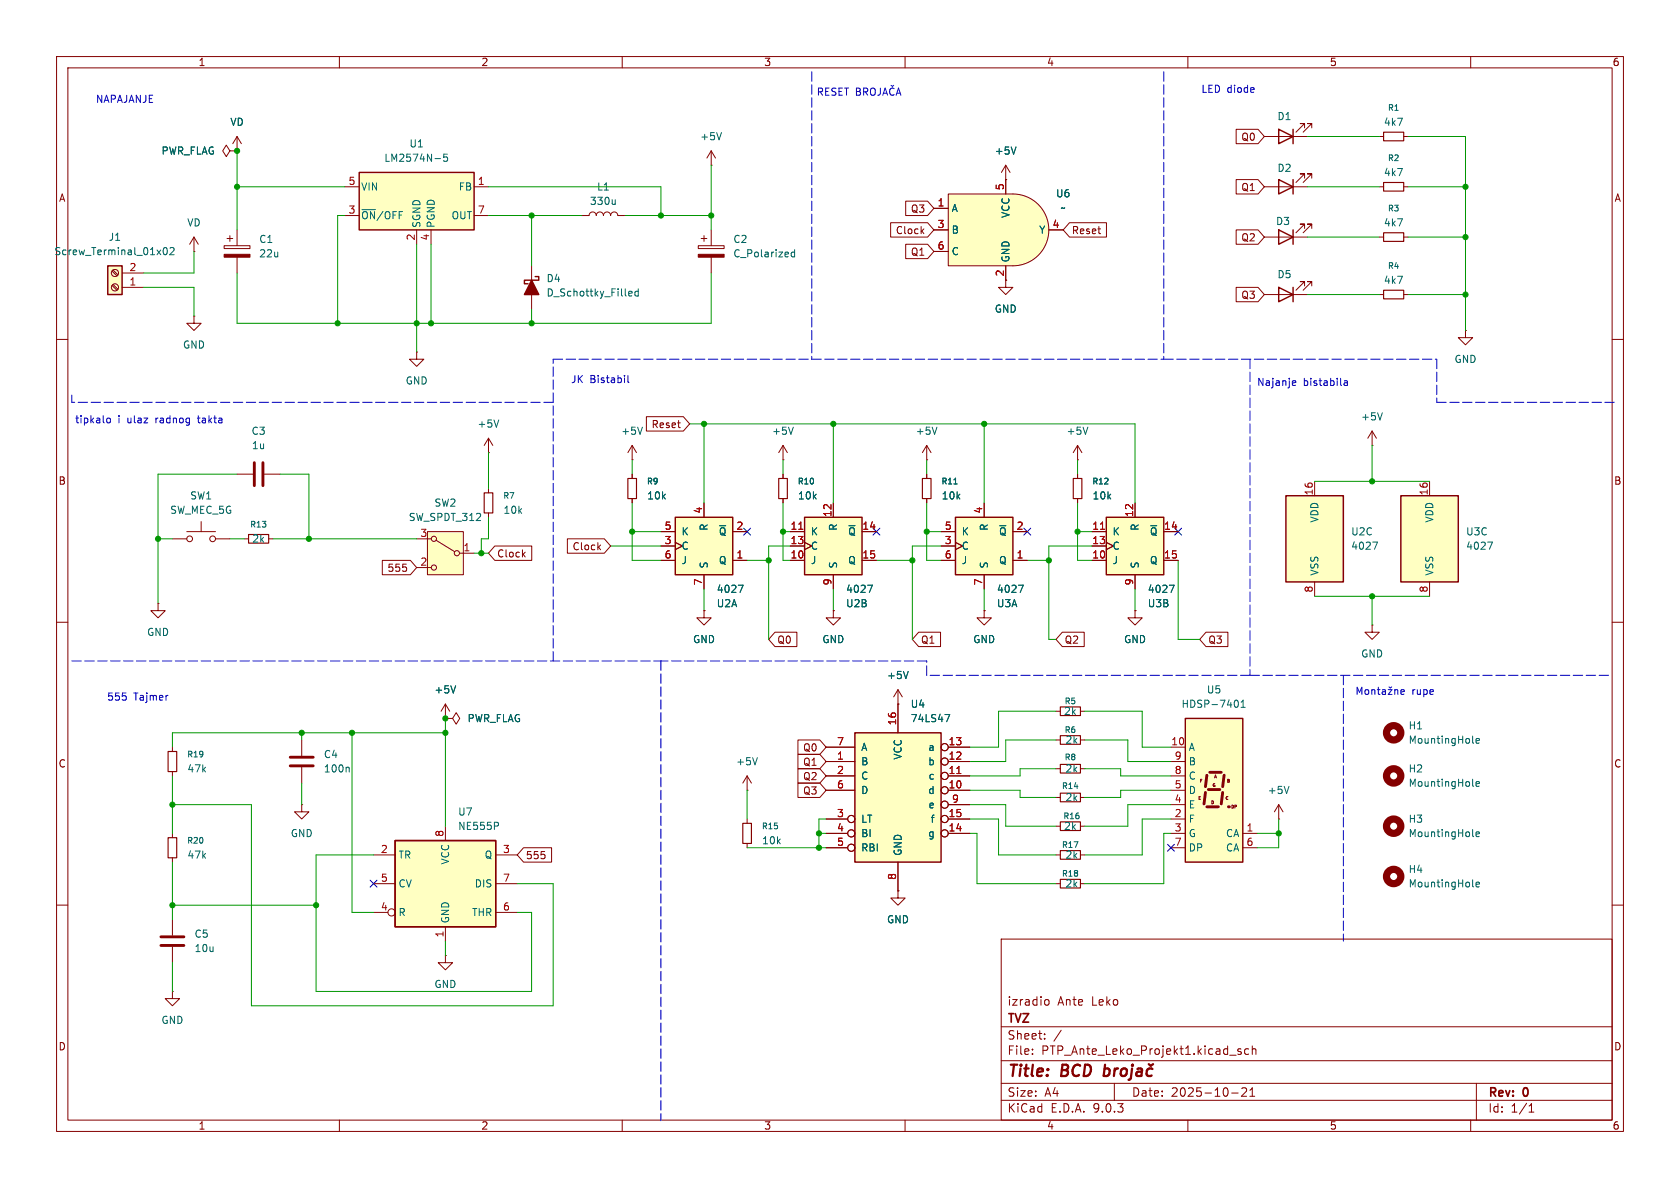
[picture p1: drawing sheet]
<svg xmlns="http://www.w3.org/2000/svg" width="297mm" height="210mm" viewBox="0 0 297 210" stroke-linecap="round" stroke-linejoin="round" font-family="sans-serif">
<g fill="none" stroke="#840000" stroke-width=".18">
<path d="M10 10h277v190h-277zM12 12h273v186h-273zM60 10v2M110 10v2M160 10v2M210 10v2M260 10v2M10 60h2M190.5 78.7l-.8 1.3M190.5 78.7l.8 1.3M190.5 78.7v2.6M285 60h2"/>
<path d="M190.5 81.3h.1M10 110h2M242.6 110.5v1.3h1.2l-1.2 1.2-1.3-1.2h1.3M242.6 110.5h.1M285 110h2M186.7 125.7h.8M191 125.7h.8M10 160h2M177 166h108v32h-108zM184.7 176.8l.5-.1 .3 .3v.4l-.2 .2-.3 .1-.3-.1M285 160h2M60 198v2"/>
<path d="M110 198v2M160 198v2M177 194.5h108M177 191.5h108M177 187.5h108M177 181.5h108M182.5 186.3v.1M182.5 185.5v.1M184.7 183.6v.1M184.7 182.8v.1M187.6 182.1l-1.3 2M197 191.5v3"/>
<path d="M210 198v2M217.7 193.2h1.2M219.4 185.5l-.4-.1-.2 .2 .1 .2 .5 .2v.3h-.6M219.5 192.4l.6-.1 .2 .1 .1 .3-.9 1.1h.9M220.7 185.5l-.4-.1-.3 .3v.4l.2 .2h.5M221 193.8h.8M221 192.7l.4-.4v1.5M221.4 184.9v1.5M221.4 185.5l.2-.1 .4 .1v.9M260 198v2M261 191.5v6.5M270.3 196.6h.9"/>
<path d="M270.3 195.5l.4-.4v1.5"/>
</g>
<g fill="none" stroke="#840000" stroke-width=".4">
<path d="M195.3 189l.2-.1 .5 .1 .2 .3-.1 .5a.66 .66 0 0 1-1 .3M195.4 188.2l-.3 2M197.1 188.9l-.2 1.3M197.7 188.9l-.4 .1-.3 .3M198.3 189.1a.52 .52 0 0 1 .5-.2 .52 .52 0 0 1 .4 .4v.5a.55 .55 0 0 1-.6 .4 .55 .55 0 0 1-.5-.4zM200.1 188.9l-.2 1.7-.1 .2-.3 .1M200.2 188.2v.2M200.2 188.2l-.1 .1 .1 .1M200.2 188.2l.1 .1-.1 .1M201.1 189l.2-.1 .5 .1v1.2M201.9 189.4h-.7a.4 .4 0 0 0-.3 .4 .4 .4 0 0 0 .2 .4l.7-.1M203.1 188.1l.3 .3 .4-.3"/>
<path d="M203.7 189a.66 .66 0 0 0-.9 .3l-.1 .5 .1 .3 .2 .1 .6-.1"/>
</g>
<path d="M187.5 125h3.5v1.5h-3.5z" fill="none" stroke="#840000" stroke-width=".2"/>
<path d="M192.3 75.5l-.4 1.3" fill="none" stroke="#006464" stroke-width=".18"/>
<path d="M168.9 91.4h10.2v10.2h-10.2z" fill="#ffffc2"/>
<path d="M168.9 91.4h10.2v10.2h-10.2z" fill="none" stroke="#840000" stroke-width=".25"/>
<g fill="none" stroke="#840000" stroke-width=".18">
<path d="M125.7 29.2h.1M125.7 26.7l-.7 1.2M125.7 26.7l.8 1.2M125.7 26.7v2.5M259.1 58.4v1.3h1.2l-1.2 1.3-1.3-1.3h1.3M259.1 58.4h.1M111.8 78.7l-.8 1.3M111.8 78.7l.7 1.3M111.8 78.7v2.6M111.8 81.3h.1M111.8 83.8v.8M111.8 88.1v.8"/>
<path d="M166.4 99.1h2.5M166.4 96.5h2.5M166.4 94h2.5M168.9 95.9l1.3 .6-1.3 .7M174 88.9v2.5M179.1 99.1h2.5M179.1 94h2.5M174 101.6v2.5"/>
</g>
<path d="M127.5 23.4l-.4 1.3M113.6 75.5l-.4 1.3M180.1 103.4h.8l-.5 1.3" fill="none" stroke="#006464" stroke-width=".18"/>
<path d="M111 84.6h1.5v3.5h-1.5z" fill="none" stroke="#840000" stroke-width=".2"/>
<path d="M227.3 87.6h10.2v15.3h-10.2z" fill="#ffffc2"/>
<path d="M227.3 87.6h10.2v15.3h-10.2z" fill="none" stroke="#840000" stroke-width=".25"/>
<path d="M242.6 78.7h.1M242.6 76.2l-.8 1.3M242.6 76.2l.7 1.3M242.6 76.2v2.5M86.4 86.4v.7M86.4 90.7v.7M232.4 85.1v2.5M232.4 102.9v2.5" fill="none" stroke="#840000" stroke-width=".18"/>
<path d="M244.4 73l-.4 1.2M242.7 95.8h.8l-.5 1.3" fill="none" stroke="#006464" stroke-width=".18"/>
<path d="M85.6 87.1h1.5v3.6h-1.5z" fill="none" stroke="#840000" stroke-width=".2"/>
<path d="M247.6 87.6h10.2v15.3h-10.2z" fill="#ffffc2"/>
<path d="M226.1 50.8l2.5 1.3-2.5 1.2zM226.1 40.6l2.5 1.3-2.5 1.3zM228.6 40.6v2.6M228.6 50.8v2.5M247.6 87.6h10.2v15.3h-10.2z" fill="none" stroke="#840000" stroke-width=".25"/>
<g fill="none" stroke="#840000" stroke-width=".18">
<path d="M41.9 26.7h.1M41.9 24.1l-.8 1.3M41.9 24.1l.8 1.3M41.9 24.1v2.6M223.5 41.9h7.6M223.5 52.1h7.6M230.6 50.5v-.7h-.7h.7l-1.5 1.5M230.6 40.4v-.8h-.7h.7l-1.5 1.5M231.9 50.5v-.7h-.8h.8l-1.5 1.5M231.9 40.4v-.8h-.8h.8l-1.5 1.5M243.8 41.9h.8M243.8 52.1h.8"/>
<path d="M248.2 41.9h.7M248.2 52.1h.7M138.4 78.7l-.7 1.3M138.4 78.7l.8 1.3M138.4 78.7v2.6M138.4 81.3h.1M138.4 83.8v.8M138.4 88.1v.8M252.7 85.1v2.5M27.9 106.7v1.3h1.3l-1.3 1.2-1.2-1.2h1.2M27.9 106.7h.1M200.7 108v1.2h1.2l-1.2 1.3-1.3-1.3h1.3"/>
<path d="M200.7 108h.1M252.7 102.9v2.5M30.5 132.1v.7M30.5 136.4v.8M53.3 130.8v2.8M53.3 135.6v2.8M53.3 142.2v1.3h1.3l-1.3 1.3-1.2-1.3h1.2M53.3 142.2h.1M30.5 175.3v1.2h1.2l-1.2 1.3-1.3-1.3h1.3M30.5 175.3h.1M30.5 162.6v2.8M30.5 167.4v2.8"/>
<path d="M78.7 168.9v1.3h1.3l-1.3 1.3-1.2-1.3h1.2M78.7 168.9h.1"/>
</g>
<path d="M140.2 75.5l-.4 1.3M263 95.8h.8l-.5 1.3M61.6 135.6l.1 .2v.7M260.3 131.2l.2 .2M260.3 138.8l.2 .2M260.9 131l.6-.2v-.2l-.4-.1-.2 .2 .1 .6h.5M260.9 138.6l.6-.1v-.3h-.4l-.2 .1 .1 .6h.5M260.3 156.6l.2 .2M260.3 147.7l.2 .2M260.9 156.4l.6-.2v-.2l-.4-.1-.2 .2 .1 .6h.5M260.9 147.5l.6-.1v-.3h-.4l-.2 .1 .1 .6h.5" fill="none" stroke="#006464" stroke-width=".18"/>
<g fill="none" stroke="#840000" stroke-width="1.3">
<circle cx="246.4" cy="137.2" r="1.27"/>
<circle cx="246.4" cy="129.5" r="1.27"/>
<circle cx="246.4" cy="154.9" r="1.27"/>
<circle cx="246.4" cy="146" r="1.27"/>
</g>
<path d="M244.6 41.1h3.6v1.6h-3.6zM244.6 51.3h3.6v1.5h-3.6zM137.7 84.6h1.5v3.5h-1.5zM29.7 132.8h1.5v3.6h-1.5z" fill="none" stroke="#840000" stroke-width=".2"/>
<path d="M51.3 133.9h4.1M51.3 135.4h4.1M28.4 165.6h4.1M28.4 167.1h4.1" fill="none" stroke="#840000" stroke-width=".51"/>
<path d="M69.8 148.6h17.8v15.2h-17.8z" fill="#ffffc2"/>
<path d="M226.1 22.9l2.5 1.2-2.5 1.3zM226.1 31.8l2.5 1.2-2.5 1.3zM228.6 22.9v2.5M228.6 31.8v2.5M69.8 148.6h17.8v15.2h-17.8z" fill="none" stroke="#840000" stroke-width=".25"/>
<g fill="none" stroke="#840000" stroke-width=".18">
<path d="M223.5 24.1h7.6M223.5 33h7.6M230.6 22.6v-.8h-.7h.7l-1.5 1.6M230.6 31.5v-.8h-.7h.7l-1.5 1.6M231.9 22.6v-.8h-.8h.8l-1.5 1.6M231.9 31.5v-.8h-.8h.8l-1.5 1.6M243.8 24.1h.8M243.8 33h.8M248.2 24.1h.7M248.2 33h.7M43.2 95.3h.7M47.5 95.3h.8"/>
<path d="M163.8 83.8v.8M163.8 88.1v.8M174 108v1.2h1.3l-1.3 1.3-1.3-1.3h1.3M174 108h.1M158.7 124.5h.1M158.7 121.9l-.7 1.3M158.7 121.9l.8 1.3M158.7 121.9v2.6M66 151.1h3.8M66 156.2h3.8M78.7 146.1v2.5M87.6 151.1h3.8"/>
<path d="M87.6 156.2h3.8M186.7 151.1h.8M186.7 156.2h.8M186.7 146.1h.8M186.7 141h.8M191 151.1h.8M191 156.2h.8M191 146.1h.8M191 141h.8M66 161.3h2.6M78.7 163.8v2.6M87.6 161.3h3.8"/>
<circle cx="69.2" cy="161.3" r=".63"/>
</g>
<path d="M168.6 85.6h.6M160.6 118.7l-.5 1.3M88 145.4l.1 .2-.1 .4" fill="none" stroke="#006464" stroke-width=".18"/>
<path d="M244.6 23.4h3.6v1.5h-3.6zM244.6 32.3h3.6v1.5h-3.6zM43.9 94.5h3.6v1.5h-3.6zM163.1 84.6h1.5v3.5h-1.5zM187.5 145.3h3.5v1.5h-3.5zM187.5 150.4h3.5v1.5h-3.5zM187.5 155.4h3.5v1.6h-3.5zM187.5 140.2h3.5v1.5h-3.5z" fill="none" stroke="#840000" stroke-width=".2"/>
<path d="M142.2 91.4h10.2v10.2h-10.2z" fill="#ffffc2"/>
<path d="M142.2 91.4h10.2v10.2h-10.2z" fill="none" stroke="#840000" stroke-width=".25"/>
<g fill="none" stroke="#840000" stroke-width=".18">
<path d="M86.4 77.5l-.8 1.2M86.4 77.5l.7 1.2M86.4 77.5v2.5M86.4 80h.1M139.7 99.1h2.5M139.7 96.5h2.5M139.7 94h2.5M142.2 95.9l1.3 .6-1.3 .7M147.3 88.9v2.5M152.4 99.1h2.5M152.4 94h2.5M147.3 101.6v2.5"/>
<path d="M226.1 144.8h.1M226.1 142.2l-.8 1.3M226.1 142.2l.7 1.3M226.1 142.2v2.6"/>
</g>
<path d="M141.2 93.6h.7" fill="none" stroke="#a90000" stroke-width=".18"/>
<path d="M88.2 74.2l-.4 1.3M153.4 103.4h.8l-.5 1.3M227.9 139l-.4 1.3" fill="none" stroke="#006464" stroke-width=".18"/>
<path d="M209.5 127h10.2v25.4h-10.2z" fill="#ffffc2"/>
<path d="M209.5 127h10.2v25.4h-10.2z" fill="none" stroke="#840000" stroke-width=".25"/>
<path d="M213.4 137l-.3 2.1M213.6 139.6h2M213.9 136.5h2M216.4 137l-.2 2.1M213.1 140.1l-.2 2M213.4 142.6h2M216.2 140.1l-.3 2" fill="none" stroke="#840000" stroke-width=".51"/>
<circle cx="217.2" cy="142.6" r=".25" fill="#840000"/>
<g fill="none" stroke="#840000" stroke-width=".18">
<path d="M40.6 26.7l-.6-1-.6 1 .6 1 .6-1h1.3M41.9 26.7h.1M207 132.1h2.5M207 134.6h2.5M207 137.2h2.5M207 139.7h2.5M212.5 137.8h-.3v.5M214.7 137.5l.2-.5 .2 .5M217.3 137.8h-.3v.5M207 142.2h2.5M207 144.8h2.5M207 147.3h2.5"/>
<path d="M207 149.9h2.5M212.2 140.8h-.2v.5M214.4 141.6h-.2v.5M218 142.4l-.2-.1v.5M218.5 142.4l-.2-.1v.5M219.7 147.3h2.5M219.7 149.9h2.5"/>
</g>
<path d="M218.4 123.8h.1a.68 .68 0 0 1 .4 .6 .68 .68 0 0 1-.4 .6h-.1M219.4 125h.7M219.4 124.1l.4-.3v1.2" fill="none" stroke="#006464" stroke-width=".18"/>
<path d="M195.6 91.4h10.1v10.2h-10.1z" fill="#ffffc2"/>
<path d="M195.6 91.4h10.1v10.2h-10.1z" fill="none" stroke="#840000" stroke-width=".25"/>
<g fill="none" stroke="#840000" stroke-width=".18">
<path d="M41.9 83.8h2.8M46.7 83.8h2.8M190.5 83.8v.8M190.5 88.1v.8M193 99.1h2.6M193 96.5h2.6M193 94h2.6M195.6 95.9l1.2 .6-1.2 .7M200.7 88.9v2.5M205.7 99.1h2.6M205.7 94h2.6M147.3 108v1.2h1.3l-1.3 1.3-1.3-1.3h1.3"/>
<path d="M147.3 108h.1M200.7 101.6v2.5M158.7 157.5v1.3h1.3l-1.3 1.2-1.2-1.2h1.2M158.7 157.5h.1"/>
</g>
<path d="M194.6 93.6h.7" fill="none" stroke="#a90000" stroke-width=".18"/>
<path d="M206.7 103.4h.9l-.6 1.3" fill="none" stroke="#006464" stroke-width=".18"/>
<path d="M189.7 84.6h1.6v3.5h-1.6z" fill="none" stroke="#840000" stroke-width=".2"/>
<path d="M45 81.8v4.1M46.5 81.8v4.1" fill="none" stroke="#840000" stroke-width=".51"/>
<path d="M151.1 129.5h15.3v22.9h-15.3z" fill="#ffffc2"/>
<path d="M94.6 48.9h.6v.6h-2.5v.7h.6M151.1 129.5h15.3v22.9h-15.3z" fill="none" stroke="#840000" stroke-width=".25"/>
<g fill="none" stroke="#840000" stroke-width=".18">
<path d="M102.9 38.1h1.2a.64 .64 0 0 1 .7-.6 .64 .64 0 0 1 .6 .6 .64 .64 0 0 1 .6-.6 .64 .64 0 0 1 .7 .6 .64 .64 0 0 1 .6-.6 .64 .64 0 0 1 .6 .6 .64 .64 0 0 1 .7-.6 .64 .64 0 0 1 .6 .6h1.3M94 47v7.6M123.4 43.4h4.6v.5h-4.6zM124 42.2h1M124.5 41.7v1M125.7 40.6v2.8M125.7 45.5v2.8M163.8 78.7l-.7 1.3M163.8 78.7l.8 1.3M163.8 78.7v2.6M30.5 95.3h2.5M33 94h5.1"/>
<path d="M35.6 92.2v1.8M38.1 95.3h2.5M163.8 81.3h.1M146 132.1h5.1M146 134.6h5.1M146 137.2h5.1M146 139.7h5.1M158.7 124.5v5M167.6 132.1h3.8M167.6 134.6h3.8M167.6 137.2h3.8M167.6 139.7h3.8"/>
<path d="M146 144.8h3.9M146 147.3h3.9M146 149.9h3.9M158.7 152.4v5.1M167.6 144.8h3.8M167.6 147.3h3.8M167.6 142.2h3.8"/>
<circle cx="33.5" cy="95.3" r=".51"/>
<circle cx="37.6" cy="95.3" r=".51"/>
<circle cx="167" cy="139.7" r=".63"/>
<circle cx="167" cy="134.6" r=".63"/>
<circle cx="167" cy="132.1" r=".63"/>
<circle cx="167" cy="137.2" r=".63"/>
<circle cx="150.5" cy="144.8" r=".63"/>
<circle cx="150.5" cy="147.3" r=".63"/>
<circle cx="150.5" cy="149.9" r=".63"/>
<circle cx="167" cy="142.2" r=".63"/>
<circle cx="167" cy="147.3" r=".63"/>
<circle cx="167" cy="144.8" r=".63"/>
</g>
<path d="M169.2 136.7h.7" fill="none" stroke="#a90000" stroke-width=".18"/>
<path d="M108.8 35.3v.8M108.8 36l-.2 .1M111.2 52.3h.5M111.2 51.5h.4l.1 .3-.6 .1M112.8 51.5h-.3l-.3 .2 .2 .6h.4M112.8 51.1v1.2M140.5 44.1v1.3M140.5 44.6h-.4l-.2 .2 .1 .6h.5M165.6 75.5l-.4 1.3M167.1 126.3h.8l-.5 1.3" fill="none" stroke="#006464" stroke-width=".18"/>
<path d="M123.4 45h4.6v.5h-4.6z" fill="#840000" stroke="#840000" stroke-width=".18"/>
<path d="M94 49.5l1.2 2.6h-2.5z" fill="#840000" stroke="#840000" stroke-width=".25"/>
<path d="M167.6 34.3h11.5v12.7h-11.5z" fill="#ffffc2"/>
<path d="M179.1 34.3a6.3 6.3 0 0 1 6.3 6.3 6.3 6.3 0 0 1-6.3 6.4z" fill="#ffffc2" stroke="#ffffc2" stroke-width=".18"/>
<g fill="none" stroke="#840000" stroke-width=".18">
<path d="M165.1 36.8h2.5M167.6 34.3h11.5a6.3 6.3 0 0 1 6.3 6.3 6.3 6.3 0 0 1-6.3 6.4h-11.5zM177.8 31.8h.1M177.8 29.2v5.1M177.8 29.2l-.8 1.3M177.8 29.2l.8 1.3M165.1 40.6h2.5M165.1 44.5h2.5M177.8 47v3.8h1.3l-1.3 1.3-1.3-1.3h1.3M185.4 40.6h2.6M186.7 135.9h.8M186.7 130.8h.8"/>
<path d="M191 135.9h.8M191 130.8h.8"/>
</g>
<path d="M179.6 26l-.4 1.2" fill="none" stroke="#006464" stroke-width=".18"/>
<path d="M187.5 135.1h3.5v1.6h-3.5zM187.5 130h3.5v1.6h-3.5z" fill="none" stroke="#840000" stroke-width=".2"/>
<path d="M19 47h2.6v5.1h-2.6z" fill="#ffffc2"/>
<path d="M19 47h2.6v5.1h-2.6z" fill="none" stroke="#840000" stroke-width=".25"/>
<g fill="none" stroke="#840000" stroke-width=".18">
<path d="M19.8 50.5l.9 .8M19.8 47.9l.9 .9M20 50.3l.9 .8M20 47.8l.9 .8M21.6 50.8h3.8M21.6 48.3h3.8M34.3 55.9v1.3h1.3l-1.3 1.2-1.3-1.2h1.3M34.3 55.9h.1M34.3 44.5h.1M34.3 41.9l-.8 1.3M34.3 41.9l.8 1.3M34.3 41.9v2.6"/>
<path d="M39.6 43.4h4.6v.5h-4.6zM40.1 42.2h1M40.6 41.7v1M41.9 40.6v2.8M41.9 45.5v2.8M73.7 62.2v1.3h1.2l-1.2 1.3-1.3-1.3h1.3M73.7 62.2h.1"/>
<circle cx="20.3" cy="50.8" r=".63"/>
<circle cx="20.3" cy="48.3" r=".63"/>
</g>
<path d="M29 43.9l.1-.1a.68 .68 0 0 1 .5 .6 .68 .68 0 0 1-.5 .6l-.1-.1-.2-.4zM30.1 43.9l.4-.1 .3 .3-.8 .9h.8" fill="none" stroke="#006464" stroke-width=".18"/>
<path d="M39.6 45h4.6v.5h-4.6z" fill="#840000" stroke="#840000" stroke-width=".18"/>
<path d="M63.5 30.5h20.3v10.1h-20.3z" fill="#ffffc2"/>
<path d="M63.5 30.5h20.3v10.1h-20.3z" fill="none" stroke="#840000" stroke-width=".25"/>
<g fill="none" stroke="#840000" stroke-width=".18">
<path d="M61 33h2.5M61 38.1h2.5M83.8 33h2.6M83.8 38.1h2.6M73.7 40.6v2.6M76.2 40.6v2.6M124.5 108v1.2h1.2l-1.2 1.3-1.3-1.3h1.3M124.5 108h.1M78.7 127h1.3l.6-1 .7 1-.7 1-.6-1M78.7 127h.1M78.7 124.5l-.7 1.2M78.7 124.5l.8 1.2"/>
<path d="M78.7 124.5v2.5M132.1 144.8v.7M132.1 149.1v.8"/>
</g>
<path d="M76.9 28h1M79.1 27.2h-.6l-.1 .7 .2-.2 .4 .1 .1 .2v.4l-.2 .1-.5-.1M80.6 121.2l-.5 1.3" fill="none" stroke="#006464" stroke-width=".18"/>
<path d="M131.3 145.5h1.5v3.6h-1.5z" fill="none" stroke="#840000" stroke-width=".2"/>
<path d="M119.4 91.4h10.1v10.2h-10.1z" fill="#ffffc2"/>
<path d="M119.4 91.4h10.1v10.2h-10.1z" fill="none" stroke="#840000" stroke-width=".25"/>
<path d="M116.8 99.1h2.6M116.8 96.5h2.6M116.8 94h2.6M119.4 95.9l1.2 .6-1.2 .7M124.5 88.9v2.5M129.5 99.1h2.6M129.5 94h2.6M124.5 101.6v2.5" fill="none" stroke="#840000" stroke-width=".18"/>
<path d="M130.5 103.4h.9l-.6 1.3" fill="none" stroke="#006464" stroke-width=".18"/>
<path d="M75.6 94h6.3v7.6h-6.3z" fill="#ffffc2"/>
<g fill="none" stroke="#840000" stroke-width=".18">
<path d="M41.9 26.7h.1M157.5 39.4h6.5l1.1 1.2-1.1 1.3h-6.5zM160.1 35.6h3.9l1.1 1.2-1.1 1.3h-3.9zM165.1 36.8h2.5M177.8 31.8h.1M177.8 31.8v2.5M189.1 39.4h6.5v2.5h-6.5l-1.1-1.3zM218.5 31.7h3.9l1.1 1.3-1.1 1.3h-3.9zM218.5 22.9h3.9l1.1 1.2-1.1 1.3h-3.9zM160.1 43.2h3.9l1.1 1.3-1.1 1.2h-3.9zM163 40.8l.3 .5M163.3 40.5l-.5 .4"/>
<path d="M165.1 40.6h2.5M165.1 44.5h2.5M177.8 47v2.5M185.4 40.6h2.6M218.5 50.8h3.9l1.1 1.3-1.1 1.2h-3.9zM218.5 40.6h3.9l1.1 1.3-1.1 1.3h-3.9zM114.3 73.7h6.5l1.1 1.2-1.1 1.3h-6.5zM67.6 99.1h4.9l1.2 1.2-1.2 1.3h-4.9zM73.7 95.3h2.5M75.6 94h6.3v7.6h-6.3zM77.1 95.5l3.3 2M81.3 97.8h2.5"/>
<path d="M87.5 96.5h6.5v2.6h-6.5l-1.1-1.3zM92.5 98l.3 .5M92.8 97.6l-.4 .5M100.3 95.2h6.5l1.1 1.3-1.1 1.3h-6.5zM105.8 96.7l.4 .5M106.2 96.3l-.5 .5M111.8 83.8v.8M111.8 88.1v.8M116.8 99.1h2.6M116.8 96.5h2.6M116.8 94h2.6M119.4 95.9l1.2 .6-1.2 .7"/>
<path d="M124.5 88.9v2.5M129.5 99.1h2.6M129.5 94h2.6M138.4 83.8v.8M138.4 88.1v.8M139.7 99.1h2.5M139.7 96.5h2.5M139.7 94h2.5M142.2 95.9l1.3 .6-1.3 .7M147.3 88.9v2.5M152.4 99.1h2.5M152.4 94h2.5"/>
<path d="M163.8 83.8v.8M163.8 88.1v.8M166.4 99.1h2.5M166.4 96.5h2.5M166.4 94h2.5M168.9 95.9l1.3 .6-1.3 .7M174 88.9v2.5M179.1 99.1h2.5M179.1 94h2.5M190.5 83.8v.8M190.5 88.1v.8M193 99.1h2.6"/>
<path d="M193 96.5h2.6M193 94h2.6M195.6 95.9l1.2 .6-1.2 .7M200.7 88.9v2.5M205.7 99.1h2.6M205.7 94h2.6M73.7 100.3h2.5M124.5 108h.1M124.5 101.6v2.5M137 111.8h3.9v2.5h-3.9l-1.1-1.3zM147.3 108h.1M147.3 101.6v2.5"/>
<path d="M162.4 111.8h3.9v2.5h-3.9l-1.1-1.3zM174 108h.1M174 101.6v2.5M187.8 111.8h3.9v2.5h-3.9l-1.1-1.3zM200.7 108h.1M200.7 101.6v2.5M213.2 111.8h3.9v2.5h-3.9l-1.1-1.3zM78.7 127h.1M132.1 139.7h.1M132.1 137.2l-.8 1.2M132.1 137.2l.7 1.2M132.1 137.2v2.5"/>
<path d="M141.1 133.3h3.8l1.1 1.3-1.1 1.3h-3.8zM141.1 135.9h3.8l1.1 1.3-1.1 1.2h-3.8zM141.1 138.4h3.8l1.1 1.3-1.1 1.3h-3.8zM141.1 130.8h3.8l1.1 1.3-1.1 1.3h-3.8zM146 132.1h5.1M146 134.6h5.1M146 137.2h5.1M146 139.7h5.1M158.7 124.5h.1M158.7 124.5v5M167.6 132.1h3.8M167.6 134.6h3.8"/>
<path d="M167.6 137.2h3.8M167.6 139.7h3.8M30.5 147.3v.8M30.5 151.6v.8M92.6 149.9h4.9v2.5h-4.9l-1.2-1.3zM146 144.8h3.9M146 147.3h3.9M146 149.9h3.9M158.7 157.5h.1M158.7 152.4v5.1M167.6 144.8h3.8M167.6 147.3h3.8"/>
<path d="M167.6 142.2h3.8"/>
<circle cx="76.7" cy="95.3" r=".46"/>
<circle cx="80.8" cy="97.8" r=".46"/>
<circle cx="76.7" cy="100.3" r=".46"/>
<circle cx="167" cy="139.7" r=".63"/>
<circle cx="167" cy="134.6" r=".63"/>
<circle cx="167" cy="132.1" r=".63"/>
<circle cx="167" cy="137.2" r=".63"/>
<circle cx="150.5" cy="144.8" r=".63"/>
<circle cx="150.5" cy="147.3" r=".63"/>
<circle cx="150.5" cy="149.9" r=".63"/>
<circle cx="167" cy="142.2" r=".63"/>
<circle cx="167" cy="147.3" r=".63"/>
<circle cx="167" cy="144.8" r=".63"/>
</g>
<path d="M29.7 148.1h1.5v3.5h-1.5z" fill="none" stroke="#840000" stroke-width=".2"/>
<path d="M179.6 26l-.4 1.2M168.6 85.6h.6M130.5 103.4h.9l-.6 1.3M153.4 103.4h.8l-.5 1.3M160.6 118.7l-.5 1.3M180.1 103.4h.8l-.5 1.3M206.7 103.4h.9l-.6 1.3M80.6 121.2l-.5 1.3M133.9 133.9l-.4 1.3M167.1 126.3h.8l-.5 1.3" fill="none" stroke="#006464" stroke-width=".18"/>
<g fill="none" stroke="#0000c2" stroke-width=".18" stroke-dasharray="1.7 .6">
<path d="M143.5 12.7v50.8M205.7 12.7v50.8M12.7 69.9v1.2M97.8 71.1h-85.1M97.8 63.5h45.7M143.5 63.5h62.2M205.7 63.5h48.3M221 63.5v55.9M254 63.5v7.6M254 71.1h31.7M12.7 116.8h104.1M97.8 116.8v-53.3"/>
<path d="M116.8 116.8v81.3M163.8 119.4v-2.6M163.8 116.8h-47M221 119.4h63.5M221 119.4h-57.2M237.5 119.4v47"/>
</g>
<g fill="none" stroke="#009600" stroke-width=".18">
<path d="M41.9 26.7v13.9M41.9 33h19.1M61 38.1h-1.3v19.1M86.4 38.1h16.5M86.4 33h30.4v5.1M94 38.1v8.9M110.5 38.1h15.2M125.7 29.2v11.4M231.1 24.1h12.7M231.1 33h12.7M248.9 24.1h10.2v34.3M248.9 33h10.2"/>
<path d="M25.4 50.8h8.9v5.1M34.3 44.5v3.8h-8.9M41.9 48.3v8.9h83.8v-8.9M73.7 43.2v19M76.2 43.2v14M94 54.6v2.6M231.1 41.9h12.7M231.1 52.1h12.7M248.9 41.9h10.2M248.9 52.1h10.2M121.9 74.9h78.8v14M124.5 74.9v14"/>
<path d="M147.3 74.9v14M174 74.9v14M242.6 78.7v6.4M27.9 95.3h2.6M40.6 95.3h2.6M41.9 83.8h-14v22.9M48.3 95.3h25.4M49.5 83.8h5.1v11.5M83.8 97.8h2.6M86.4 91.4v3.9h-1.3v2.5M86.4 80v6.4M107.9 96.5h8.9"/>
<path d="M111.8 88.9v10.2h5M111.8 94h5M111.8 81.3v2.5M132.1 99.1h3.8M138.4 88.9v10.2h1.3M138.4 94h1.3M138.4 81.3v2.5M139.7 96.5h-3.8v16.5M154.9 99.1h6.4M163.8 88.9v10.2h2.6M163.8 94h2.6M163.8 81.3v2.5"/>
<path d="M166.4 96.5h-5.1v16.5M181.6 99.1h3.8M190.5 88.9v10.2h2.5M190.5 81.3v2.5M190.5 94h2.5M193 96.5h-7.6v16.5h1.3M208.3 99.1v13.9h3.8M232.4 85.1h20.3M124.5 104.1v3.9M147.3 104.1v3.9M174 104.1v3.9M200.7 104.1v3.9"/>
<path d="M232.4 105.4h20.3M242.6 105.4v5.1M30.5 137.2v10.1M53.3 129.5v1.3M53.3 138.4v3.8M62.2 129.5v31.8h3.8M78.7 127v19.1M78.7 129.5h-48.2v2.6M132.1 139.7v5.1M171.4 139.7h8.9v1.3h6.4M186.7 130.8h-8.9v3.8h-6.4M186.7 125.7h-10.2v6.4h-5.1"/>
<path d="M186.7 135.9h-6.4v1.3h-8.9M191.8 130.8h7.6v3.8h7.6M191.8 125.7h10.1v6.4h5.1M191.8 135.9h6.3v1.3h8.9M207 139.7h-8.9v1.3h-6.3M30.5 142.2h13.9v35.6h53.4v-21.6h-6.4M30.5 152.4v10.2M66 151.1h-10.1v24.2h38.1v-14h-2.6M132.1 149.9h13.9M144.8 147.3h1.2M146 144.8h-1.2v5.1M171.4 142.2h6.4v3.9h8.9"/>
<path d="M171.4 144.8h5.1v6.3h10.2M171.4 147.3h1.3v8.9h14M207 144.8h-5.1v6.3h-10.1M207 147.3h-1.3v8.9h-13.9M207 142.2h-7.6v3.9h-7.6M222.2 147.3h3.9M226.1 144.8v5.1h-3.9M30.5 170.2v5.1M30.5 160h25.4M78.7 166.4v2.5"/>
</g>
<path d="M131.5 93.4l1.2 1.2M132.7 93.4l-1.2 1.2M154.3 93.4l1.2 1.2M155.5 93.4l-1.2 1.2M181 93.4l1.2 1.2M182.2 93.4l-1.2 1.2M207.7 93.4l1.2 1.2M208.9 93.4l-1.2 1.2M65.4 155.6l1.2 1.2M66.6 155.6l-1.2 1.2M206.4 149.3l1.2 1.2M207.6 149.3l-1.2 1.2" fill="none" stroke="#000084" stroke-width=".18"/>
<g fill="none" stroke="#0000c2" stroke-width=".18">
<path d="M144.7 16.2h.6l.1-.2v-.3l-.7-.1v1.2M145 16.2l.4 .6M146 16.2h.4M146.6 15.6h-.6v1.2h.6M147.8 15.6h-.5l-.2 .1v.4l.6 .2 .1 .3-.3 .2h-.4M148.3 16.2h.4M148.9 15.6h-.6v1.2h.6M149.3 15.6h.7M149.7 15.6v1.2M151.4 15.6h.4l.3 .2-.3 .4 .3 .1v.3l-.2 .2h-.5zM151.4 16.2h.4M152.7 16.2h.6l.1-.2-.1-.3-.6-.1v1.2"/>
<path d="M153 16.2l.4 .6M153.9 15.8l.3-.2a.43 .43 0 0 1 .5 .4v.4a.42 .42 0 0 1-.4 .5 .42 .42 0 0 1-.4-.5zM155.6 15.6v.9a.41 .41 0 0 1-.4 .3M156.1 16.8l.4-1.2 .4 1.2M156.2 16.5h.6M157.5 15.1l.3 .2 .2-.2M158.1 15.7a.6 .6 0 0 0-.9 .4 .6 .6 0 0 0 .6 .7l.3-.1M158.4 16.8l.4-1.2 .5 1.2M158.5 16.5h.6M18.9 74.1l.2-.2 .3 .1 .1 .1-.1 .6-.3 .1-.2-.3M111 66.4v1.1l.2 .1M228.7 67.3l.3 .1 .1 .2-.6 .1"/>
<path d="M229 68.1h-.3M237.7 67.4h.4l.1 .7M238.2 67.6l-.4 .1-.2 .1 .2 .3h.4M239.9 122.8v-1.3l.4 .9 .5-.9v1.3M241.4 122l.3-.1 .3 .3v.3l-.3 .3-.3-.1-.1-.2zM242.5 122l.2-.1 .3 .1 .1 .8M242.5 121.9v.9M243.5 121.9h.5M243.7 121.5v1.1l.3 .2M244.4 122h.5v.8M244.9 122.2l-.4 .1-.2 .2 .2 .3 .4-.1M245.4 121.9h.7l-.7 .9h.7"/>
<path d="M245.5 121.4l.3 .2 .2-.2M246.6 122l.2-.1 .3 .1v.8M246.6 121.9v.9M247.7 122.3l.6-.1-.1-.2-.4-.1-.1 .2v.6h.5M252.8 122.3l.6-.1-.1-.2-.3-.1-.2 .2 .1 .6h.4"/>
</g>
<path d="M141.2 93.6h.7M194.6 93.6h.7M169.2 136.7h.7" fill="none" stroke="#a90000" stroke-width=".18"/>
<g fill="#009600" stroke="#009600" stroke-width=".18">
<circle cx="259.1" cy="41.9" r=".46"/>
<circle cx="259.1" cy="33" r=".46"/>
<circle cx="242.6" cy="85.1" r=".46"/>
<circle cx="259.1" cy="52.1" r=".46"/>
<circle cx="242.6" cy="105.4" r=".46"/>
<circle cx="226.1" cy="147.3" r=".46"/>
<circle cx="161.3" cy="99.1" r=".46"/>
<circle cx="163.8" cy="94" r=".46"/>
<circle cx="185.4" cy="99.1" r=".46"/>
<circle cx="190.5" cy="94" r=".46"/>
<circle cx="174" cy="74.9" r=".46"/>
<circle cx="147.3" cy="74.9" r=".46"/>
<circle cx="41.9" cy="26.7" r=".46"/>
<circle cx="111.8" cy="94" r=".46"/>
<circle cx="116.8" cy="38.1" r=".46"/>
<circle cx="94" cy="57.2" r=".46"/>
<circle cx="73.7" cy="57.2" r=".46"/>
<circle cx="94" cy="38.1" r=".46"/>
<circle cx="76.2" cy="57.2" r=".46"/>
<circle cx="59.7" cy="57.2" r=".46"/>
<circle cx="41.9" cy="33" r=".46"/>
<circle cx="78.7" cy="129.5" r=".46"/>
<circle cx="78.7" cy="127" r=".46"/>
<circle cx="55.9" cy="160" r=".46"/>
<circle cx="144.8" cy="147.3" r=".46"/>
<circle cx="144.8" cy="149.9" r=".46"/>
<circle cx="53.3" cy="129.5" r=".46"/>
<circle cx="62.2" cy="129.5" r=".46"/>
<circle cx="54.6" cy="95.3" r=".46"/>
<circle cx="85.1" cy="97.8" r=".46"/>
<circle cx="135.9" cy="99.1" r=".46"/>
<circle cx="138.4" cy="94" r=".46"/>
<circle cx="30.5" cy="142.2" r=".46"/>
<circle cx="27.9" cy="95.3" r=".46"/>
<circle cx="30.5" cy="160" r=".46"/>
<circle cx="124.5" cy="74.9" r=".46"/>
<circle cx="125.7" cy="38.1" r=".46"/>
</g>
<g font-size="2.8" fill="#840000">
<text x="178" y="190.9">Title:</text>
<text x="187.7" y="190.9">BCD</text>
</g>
<g font-size="2.1" fill="#840000">
<text x="178" y="178">izradio</text>
<text x="186.9" y="178">Ante</text>
<text x="193" y="178">Leko</text>
<text x="178" y="184">Sheet:</text>
<text x="178" y="181.2">TVZ</text>
<text x="178" y="186.7">File:</text>
<text x="184.1" y="186.7">PTP_Ante_Leko_Projekt1.kicad_sch</text>
<text x="178" y="196.9">KiCad</text>
<text x="178" y="194.1">Size:</text>
<text x="184.7" y="194.1">A4</text>
<text x="185.7" y="196.9">E.D.A.</text>
<text x="193.3" y="196.9">9.0.3</text>
<text x="200" y="194.1">Date:</text>
<text x="207" y="194.1">2025-10-21</text>
<text x="263" y="194.3">Rev:</text>
<text x="263" y="196.9">Id:</text>
<text x="267.1" y="196.9">1/1</text>
<text x="269.4" y="194.3">0</text>
</g>
<g font-size="1.8" fill="#840000">
<text x="35" y="11.9">1</text>
<text x="85" y="11.9">2</text>
<text x="135" y="11.9">3</text>
<text x="185" y="11.9">4</text>
<text x="235" y="11.9">5</text>
<text x="285" y="11.9">6</text>
<text x="219.3" y="25.1">Q0</text>
<text x="10.3" y="35.9">A</text>
<text x="219.3" y="34">Q1</text>
<text x="285.3" y="35.9">A</text>
<text x="158.3" y="41.6">Clock</text>
<text x="160.9" y="37.8">Q3</text>
<text x="189.4" y="41.6">Reset</text>
<text x="160.9" y="45.4">Q1</text>
<text x="219.3" y="42.9">Q2</text>
<text x="177.5" y="49" transform="rotate(-90 177.5 49)">2</text>
<text x="219.3" y="53">Q3</text>
<text x="115.1" y="75.9">Reset</text>
<text x="10.3" y="85.9">B</text>
<text x="285.3" y="85.9">B</text>
<text x="68.4" y="101.3">555</text>
<text x="87.8" y="98.7">Clock</text>
<text x="101.1" y="97.5">Clock</text>
<text x="137.3" y="114">Q0</text>
<text x="162.7" y="114">Q1</text>
<text x="188.1" y="114">Q2</text>
<text x="213.5" y="114">Q3</text>
<text x="10.3" y="135.9">C</text>
<text x="141.9" y="135.6">Q1</text>
<text x="141.9" y="133">Q0</text>
<text x="285.3" y="135.9">C</text>
<text x="141.9" y="138.1">Q2</text>
<text x="141.9" y="140.7">Q3</text>
<text x="92.9" y="152.1">555</text>
<text x="10.3" y="185.9">D</text>
<text x="285.3" y="185.9">D</text>
<text x="35" y="199.9">1</text>
<text x="85" y="199.9">2</text>
<text x="135" y="199.9">3</text>
<text x="185" y="199.9">4</text>
<text x="235" y="199.9">5</text>
<text x="285" y="199.9">6</text>
</g>
<g font-size="1.8" fill="#0000c2">
<text x="212.3" y="16.6">LED diode</text>
<text x="16.9" y="18.4">NAPAJANJE</text>
<text x="100.9" y="67.9">JK</text>
<text x="104.3" y="67.9">Bistabil</text>
<text x="222.1" y="68.4">Najanje</text>
<text x="230.4" y="68.4">bistabila</text>
<text x="13.2" y="75">tipkalo</text>
<text x="20.8" y="75">i</text>
<text x="22.6" y="75">ulaz</text>
<text x="27.8" y="75">radnog</text>
<text x="35.5" y="75">takta</text>
<text x="18.8" y="124.1">555</text>
<text x="23.6" y="124.1">Tajmer</text>
<text x="249.6" y="123">rup</text>
</g>
<g font-size="1.8" fill="#006464">
<text x="40.6" y="22.5">VD</text>
<text x="225.7" y="21.4">D1</text>
<text x="244.6" y="22.5">4k7</text>
<text x="28.5" y="27.5">PWR_FLAG</text>
<text x="67.8" y="28.8">LM2574N-5</text>
<text x="72.3" y="26.3">U1</text>
<text x="123.7" y="25">+5V</text>
<text x="175.8" y="27.5">+5V</text>
<text x="63.8" y="33.9">VIN</text>
<text x="81" y="33.9">FB</text>
<text x="105.5" y="33.9">L1</text>
<text x="186.6" y="35.1">U6</text>
<text x="225.7" y="30.6">D2</text>
<text x="244.6" y="31.3">4k7</text>
<text x="33" y="40.2">VD</text>
<text x="63.8" y="39">~{ON}/OFF</text>
<text x="74.5" y="40.4" transform="rotate(-90 74.5 40.4)">SGND</text>
<text x="77.1" y="40.4" transform="rotate(-90 77.1 40.4)">PGND</text>
<text x="79.7" y="39">OUT</text>
<text x="104.2" y="36.4">330u</text>
<text x="168.1" y="37.7">A</text>
<text x="168.1" y="41.5">B</text>
<text x="178.7" y="38.6" transform="rotate(-90 178.7 38.6)">VCC</text>
<text x="183.6" y="41.5">Y</text>
<text x="187.4" y="37.6">~</text>
<text x="225.5" y="40">D3</text>
<text x="244.6" y="40.2">4k7</text>
<text x="9.5" y="45.3">Screw_Terminal_01x02</text>
<text x="19.1" y="42.8">J1</text>
<text x="45.7" y="43.2">C1</text>
<text x="45.7" y="45.7">22u</text>
<text x="129.5" y="43.2">C2</text>
<text x="129.5" y="45.7">C_Polarized</text>
<text x="168.1" y="45.3">C</text>
<text x="178.7" y="46.5" transform="rotate(-90 178.7 46.5)">GND</text>
<text x="96.5" y="50.1">D4</text>
<text x="96.5" y="52.6">D_Schottky_Filled</text>
<text x="225.7" y="49.4">D5</text>
<text x="244.6" y="50.4">4k7</text>
<text x="175.8" y="55.5">GND</text>
<text x="32.3" y="61.8">GND</text>
<text x="257" y="64.4">GND</text>
<text x="71.6" y="68.2">GND</text>
<text x="44.4" y="77.1">C3</text>
<text x="84.3" y="75.8">+5V</text>
<text x="109.7" y="77.1">+5V</text>
<text x="136.4" y="77.1">+5V</text>
<text x="161.8" y="77.1">+5V</text>
<text x="188.5" y="77.1">+5V</text>
<text x="240.5" y="74.5">+5V</text>
<text x="44.4" y="79.6">1u</text>
<text x="33.5" y="88.5">SW1</text>
<text x="76.7" y="89.8">SW2</text>
<text x="114.3" y="88.5">10k</text>
<text x="141" y="88.5">10k</text>
<text x="166.4" y="88.5">10k</text>
<text x="193" y="88.5">10k</text>
<text x="30" y="91">SW_MEC_5G</text>
<text x="72.2" y="92.3">SW_SPDT_312</text>
<text x="88.9" y="91">10k</text>
<text x="120.4" y="94.8">K</text>
<text x="125.3" y="93.9" transform="rotate(-90 125.3 93.9)">R</text>
<text x="127" y="94.8">~{Q}</text>
<text x="143.3" y="94.8">K</text>
<text x="148.2" y="93.9" transform="rotate(-90 148.2 93.9)">R</text>
<text x="149.9" y="94.8">~{Q}</text>
<text x="169.9" y="94.8">K</text>
<text x="174.9" y="93.9" transform="rotate(-90 174.9 93.9)">R</text>
<text x="176.5" y="94.8">~{Q}</text>
<text x="196.6" y="94.8">K</text>
<text x="201.5" y="93.9" transform="rotate(-90 201.5 93.9)">R</text>
<text x="203.2" y="94.8">~{Q}</text>
<text x="233.3" y="92.5" transform="rotate(-90 233.3 92.5)">VDD</text>
<text x="238.8" y="94.8">U2C</text>
<text x="253.6" y="92.5" transform="rotate(-90 253.6 92.5)">VDD</text>
<text x="259.1" y="94.8">U3C</text>
<text x="44.5" y="96.1">2k</text>
<text x="120.4" y="99.9">J</text>
<text x="120.4" y="97.4">C</text>
<text x="125.3" y="100.6" transform="rotate(-90 125.3 100.6)">S</text>
<text x="127" y="99.9">Q</text>
<text x="143.3" y="99.9">J</text>
<text x="143.3" y="97.4">C</text>
<text x="148.2" y="100.6" transform="rotate(-90 148.2 100.6)">S</text>
<text x="149.9" y="99.9">Q</text>
<text x="169.9" y="99.9">J</text>
<text x="169.9" y="97.4">C</text>
<text x="174.9" y="100.6" transform="rotate(-90 174.9 100.6)">S</text>
<text x="176.5" y="99.9">Q</text>
<text x="196.6" y="99.9">J</text>
<text x="196.6" y="97.4">C</text>
<text x="201.5" y="100.6" transform="rotate(-90 201.5 100.6)">S</text>
<text x="203.2" y="99.9">Q</text>
<text x="233.3" y="101.9" transform="rotate(-90 233.3 101.9)">VSS</text>
<text x="238.8" y="97.4">4027</text>
<text x="253.6" y="101.9" transform="rotate(-90 253.6 101.9)">VSS</text>
<text x="259.1" y="97.4">4027</text>
<text x="126.6" y="107.5">U2A</text>
<text x="126.6" y="105">4027</text>
<text x="149.5" y="107.5">U2B</text>
<text x="149.5" y="105">4027</text>
<text x="176.1" y="107.5">U3A</text>
<text x="176.1" y="105">4027</text>
<text x="202.8" y="107.5">U3B</text>
<text x="202.8" y="105">4027</text>
<text x="25.9" y="112.6">GND</text>
<text x="122.4" y="113.9">GND</text>
<text x="145.3" y="113.9">GND</text>
<text x="172" y="113.9">GND</text>
<text x="198.6" y="113.9">GND</text>
<text x="240.5" y="116.4">GND</text>
<text x="76.7" y="122.8">+5V</text>
<text x="156.7" y="120.2">+5V</text>
<text x="160.9" y="125.3">U4</text>
<text x="208.8" y="125.3">HDSP-7401</text>
<text x="213.3" y="122.8">U5</text>
<text x="82.6" y="127.9">PWR_FLAG</text>
<text x="160.9" y="127.9">74LS47</text>
<text x="188" y="126.6">2k</text>
<text x="188.3" y="131.7">2k</text>
<text x="248.9" y="129.1">H1</text>
<text x="248.9" y="131.7">MountingHole</text>
<text x="33" y="136.8">47k</text>
<text x="57.2" y="134.2">C4</text>
<text x="57.2" y="136.8">100n</text>
<text x="130" y="135.5">+5V</text>
<text x="152.1" y="132.9">A</text>
<text x="152.1" y="135.5">B</text>
<text x="159.6" y="134.4" transform="rotate(-90 159.6 134.4)">VCC</text>
<text x="164" y="132.9">a</text>
<text x="164" y="135.5">b</text>
<text x="188.3" y="136.8">2k</text>
<text x="210.1" y="132.9">A</text>
<text x="210.1" y="135.5">B</text>
<text x="248.9" y="136.8">H2</text>
<text x="152.1" y="138">C</text>
<text x="152.1" y="140.6">D</text>
<text x="164" y="140.6">d</text>
<text x="164.1" y="138">c</text>
<text x="164.1" y="143.1">e</text>
<text x="188.3" y="141.8">2k</text>
<text x="210.1" y="138">C</text>
<text x="210.1" y="140.6">D</text>
<text x="210.1" y="143.1">E</text>
<text x="224" y="140.6">+5V</text>
<text x="248.9" y="139.3">MountingHole</text>
<text x="51.3" y="148.2">GND</text>
<text x="80.9" y="144.4">U7</text>
<text x="80.9" y="146.9">NE555P</text>
<text x="134.6" y="149.5">10k</text>
<text x="152.1" y="145.6">LT</text>
<text x="152.1" y="148.2">BI</text>
<text x="164" y="148.2">g</text>
<text x="164.4" y="145.6">f</text>
<text x="188" y="146.9">2k</text>
<text x="210.1" y="145.6">F</text>
<text x="210.1" y="148.2">G</text>
<text x="216.6" y="148.2">CA</text>
<text x="248.9" y="145.6">H3</text>
<text x="248.9" y="148.2">MountingHole</text>
<text x="33" y="152">47k</text>
<text x="70.4" y="152">TR</text>
<text x="79.6" y="152.9" transform="rotate(-90 79.6 152.9)">VCC</text>
<text x="85.6" y="152">Q</text>
<text x="152.1" y="150.7">RBI</text>
<text x="159.6" y="151.4" transform="rotate(-90 159.6 151.4)">GND</text>
<text x="188.3" y="152">2k</text>
<text x="210.1" y="150.7">DP</text>
<text x="216.6" y="150.7">CA</text>
<text x="248.9" y="154.5">H4</text>
<text x="70.4" y="157.1">CV</text>
<text x="83.8" y="157.1">DIS</text>
<text x="188.3" y="157.1">2k</text>
<text x="248.9" y="157.1">MountingHole</text>
<text x="34.3" y="166">C5</text>
<text x="70.4" y="162.2">R</text>
<text x="79.6" y="163.3" transform="rotate(-90 79.6 163.3)">GND</text>
<text x="83.4" y="162.2">THR</text>
<text x="156.7" y="163.4">GND</text>
<text x="34.3" y="168.5">10u</text>
<text x="76.7" y="174.9">GND</text>
<text x="28.4" y="181.2">GND</text>
</g>
<g font-size="1.8" fill="#a90000">
<text x="61.5" y="32.8">5</text>
<text x="84.4" y="32.8">1</text>
<text x="177.5" y="33.7" transform="rotate(-90 177.5 33.7)">5</text>
<text x="61.5" y="37.8">3</text>
<text x="84.4" y="37.8">7</text>
<text x="165.7" y="36.6">1</text>
<text x="165.7" y="40.4">3</text>
<text x="186" y="40.4">4</text>
<text x="73.4" y="42.6" transform="rotate(-90 73.4 42.6)">2</text>
<text x="75.9" y="42.6" transform="rotate(-90 75.9 42.6)">4</text>
<text x="165.7" y="44.2">6</text>
<text x="22.8" y="50.5">1</text>
<text x="22.8" y="48">2</text>
<text x="232.2" y="87.7" transform="rotate(-90 232.2 87.7)">16</text>
<text x="252.5" y="87.7" transform="rotate(-90 252.5 87.7)">16</text>
<text x="74.2" y="95">3</text>
<text x="117.4" y="93.7">5</text>
<text x="124.2" y="90.9" transform="rotate(-90 124.2 90.9)">4</text>
<text x="130.1" y="93.7">2</text>
<text x="139.7" y="93.7">11</text>
<text x="147.1" y="91.5" transform="rotate(-90 147.1 91.5)">12</text>
<text x="152.4" y="93.7">14</text>
<text x="166.9" y="93.7">5</text>
<text x="173.7" y="90.9" transform="rotate(-90 173.7 90.9)">4</text>
<text x="179.6" y="93.7">2</text>
<text x="193" y="93.7">11</text>
<text x="200.4" y="91.5" transform="rotate(-90 200.4 91.5)">12</text>
<text x="205.7" y="93.7">14</text>
<text x="74.2" y="100.1">2</text>
<text x="81.8" y="97.5">1</text>
<text x="117.4" y="98.8">6</text>
<text x="117.4" y="96.3">3</text>
<text x="130.1" y="98.8">1</text>
<text x="139.7" y="98.8">10</text>
<text x="139.7" y="96.3">13</text>
<text x="152.4" y="98.8">15</text>
<text x="166.9" y="98.8">6</text>
<text x="166.9" y="96.3">3</text>
<text x="179.6" y="98.8">1</text>
<text x="193" y="98.8">10</text>
<text x="193" y="96.3">13</text>
<text x="205.7" y="98.8">15</text>
<text x="124.2" y="103.6" transform="rotate(-90 124.2 103.6)">7</text>
<text x="147.1" y="103.6" transform="rotate(-90 147.1 103.6)">9</text>
<text x="173.7" y="103.6" transform="rotate(-90 173.7 103.6)">7</text>
<text x="200.4" y="103.6" transform="rotate(-90 200.4 103.6)">9</text>
<text x="232.2" y="104.8" transform="rotate(-90 232.2 104.8)">8</text>
<text x="252.5" y="104.8" transform="rotate(-90 252.5 104.8)">8</text>
<text x="147.9" y="131.8">7</text>
<text x="158.5" y="128.3" transform="rotate(-90 158.5 128.3)">16</text>
<text x="167.6" y="131.8">13</text>
<text x="207" y="131.8">10</text>
<text x="147.9" y="134.4">1</text>
<text x="147.9" y="136.9">2</text>
<text x="167.6" y="134.4">12</text>
<text x="167.6" y="136.9">11</text>
<text x="207.6" y="134.4">9</text>
<text x="207.6" y="136.9">8</text>
<text x="147.9" y="139.4">6</text>
<text x="167.6" y="139.4">10</text>
<text x="168.2" y="142">9</text>
<text x="207.6" y="139.4">5</text>
<text x="207.6" y="142">4</text>
<text x="78.5" y="148" transform="rotate(-90 78.5 148)">8</text>
<text x="147.9" y="144.5">3</text>
<text x="147.9" y="147.1">4</text>
<text x="147.9" y="149.6">5</text>
<text x="167.6" y="144.5">15</text>
<text x="167.6" y="147.1">14</text>
<text x="207.6" y="144.5">2</text>
<text x="207.6" y="147.1">3</text>
<text x="207.6" y="149.6">7</text>
<text x="220.3" y="147.1">1</text>
<text x="220.3" y="149.6">6</text>
<text x="67.2" y="150.9">2</text>
<text x="67.2" y="156">5</text>
<text x="88.8" y="150.9">3</text>
<text x="88.8" y="156">7</text>
<text x="158.5" y="155.6" transform="rotate(-90 158.5 155.6)">8</text>
<text x="67.2" y="161">4</text>
<text x="88.8" y="161">6</text>
<text x="78.5" y="165.8" transform="rotate(-90 78.5 165.8)">1</text>
</g>
<g font-size="1.4" fill="#006464">
<text x="245.3" y="19.8">R1</text>
<text x="245.3" y="28.7">R2</text>
<text x="245.3" y="37.6">R3</text>
<text x="245.3" y="47.7">R4</text>
<text x="88.9" y="88.4">R7</text>
<text x="114.3" y="85.8">R9</text>
<text x="140.9" y="85.8">R10</text>
<text x="166.3" y="85.8">R11</text>
<text x="193" y="85.8">R12</text>
<text x="44.1" y="93.4">R13</text>
<text x="188.1" y="124.7">R5</text>
<text x="188.1" y="129.8">R6</text>
<text x="33" y="134.1">R19</text>
<text x="188.1" y="134.6">R8</text>
<text x="187.6" y="139.7">R14</text>
<text x="33" y="149.3">R20</text>
<text x="134.6" y="146.8">R15</text>
<text x="187.9" y="145">R16</text>
<text x="187.6" y="150.1">R17</text>
<text x="187.6" y="155.2">R18</text>
</g>
<g font-size=".7" fill="#840000">
<text x="214.5" y="137.8">A</text>
<text x="211.7" y="141.6">E</text>
<text x="211.9" y="138.5">F</text>
<text x="213.9" y="142.3">D</text>
<text x="214.2" y="139.3">G</text>
<text x="216.5" y="141.6">C</text>
<text x="216.7" y="138.5">B</text>
<text x="217.5" y="143.1">DP</text>
</g>
</svg>
